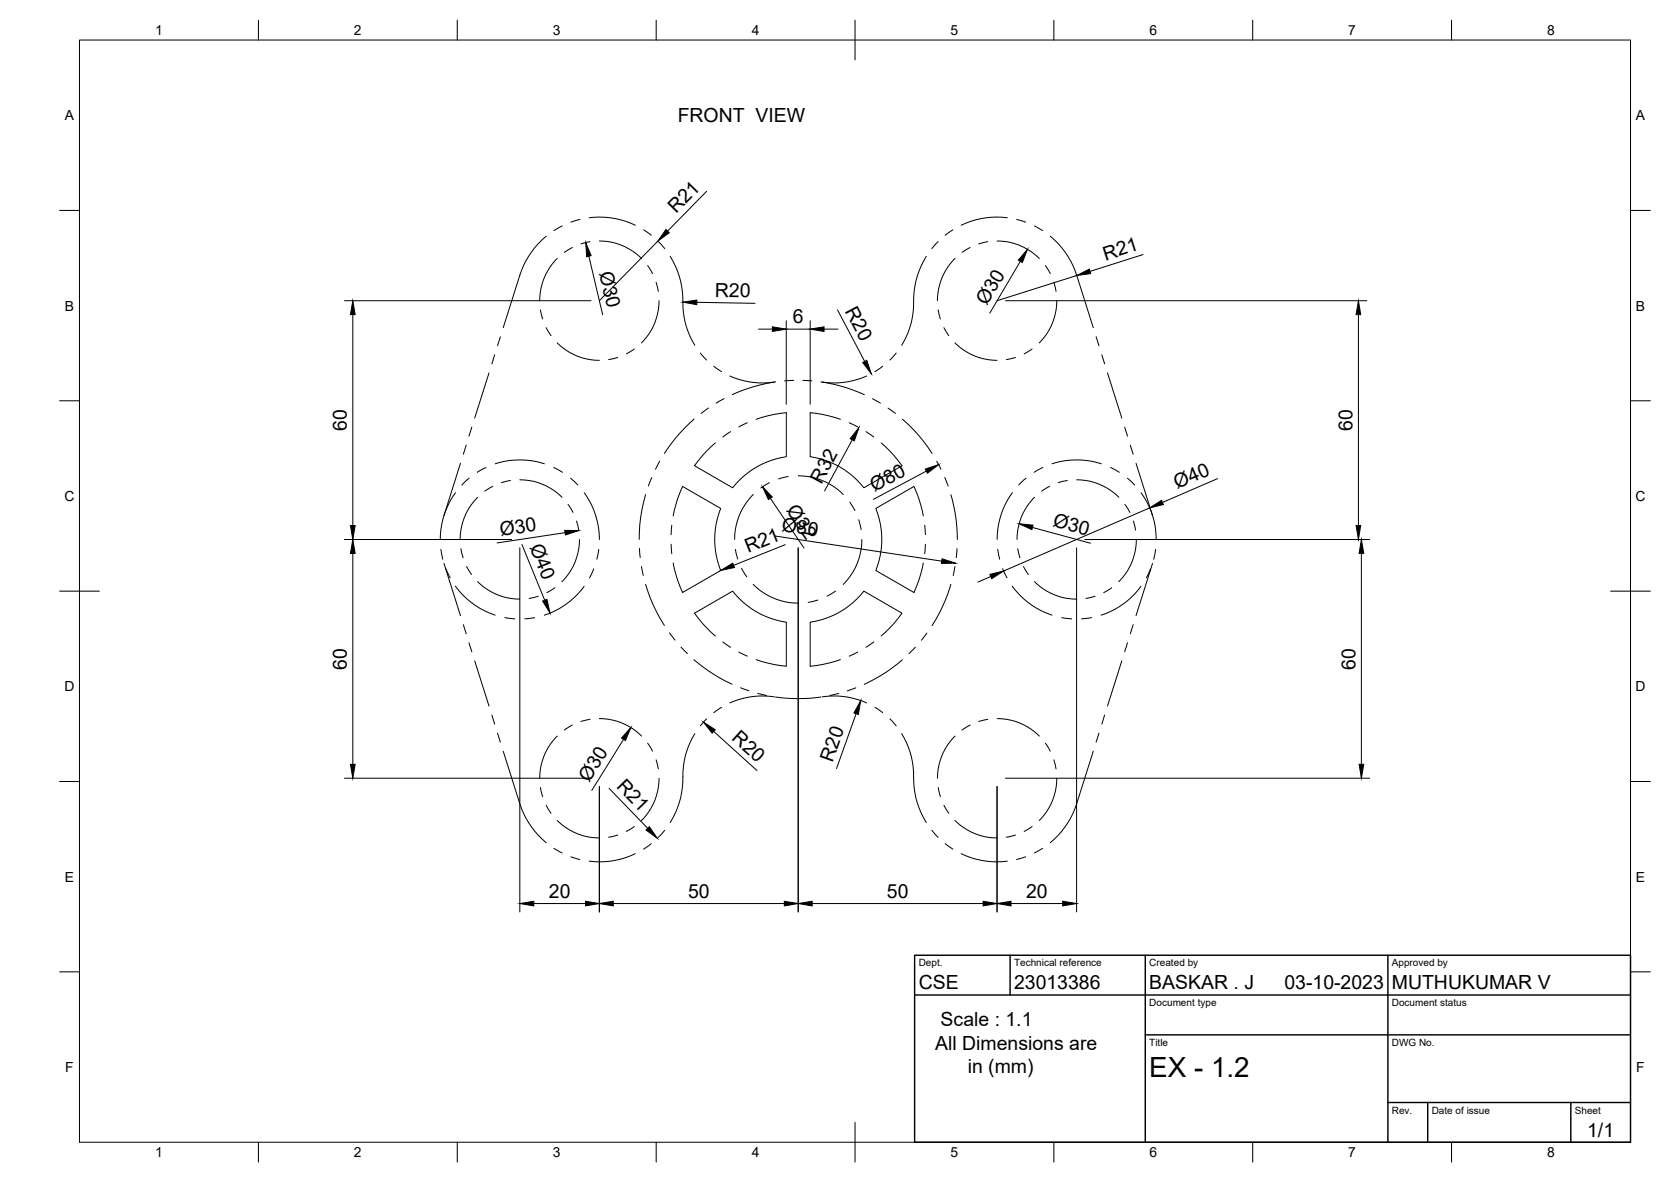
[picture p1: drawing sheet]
<svg xmlns="http://www.w3.org/2000/svg" width="420mm" height="297mm" viewBox="0 0 420 297" stroke-linecap="round" stroke-linejoin="round" font-family="sans-serif">
<!-- layer: Reference -->
<g fill="none" stroke="#000" stroke-width=".25">
<path d="M137.4 59.4a21 21 0 0 0-6.7 9.8l-4.2 13.1M141.4 56.8l-2.1 1.1M145.8 55.1l-2.3 .7M148.1 54.7a20.6 20.6 0 0 1 11.6 1.9M161.8 57.7l2 1.4M239.6 57.7l-1.9 1.4M253.3 54.7a20.6 20.6 0 0 0-11.6 1.9M255.6 55.1l2.3 .7M260.1 56.8l2 1.1M264.1 59.4a21 21 0 0 1 6.6 9.8l4.2 13.1M135.9 77.9l.5 2.3M140.1 64.9a15 15 0 0 0-4.4 10.7"/>
<path d="M143.9 62.2l-2 1.2M148.4 60.7l-2.3 .6M150.7 60.6a14.9 14.9 0 0 1 10.6 4.4M162.8 66.7l1.3 2.1M165 70.9l.5 2.3M165.5 60.7l1.6 1.8M165.7 75.6a14.9 14.9 0 0 1-4.4 10.6M168.5 64.4a21.6 21.6 0 0 1 3.2 12.8 20 20 0 0 0 3 9.6M232.9 64.4a21.6 21.6 0 0 0-3.2 12.8 20 20 0 0 1-3 9.6M235.9 60.7l-1.6 1.8M235.9 77.9l.6 2.3M240.1 64.9a15 15 0 0 0-4.4 10.7"/>
<path d="M243.9 62.2l-2 1.2M248.4 60.7l-2.3 .6M250.7 60.6a14.9 14.9 0 0 1 10.6 4.4M262.8 66.7l1.3 2.1M265 70.9l.5 2.3M265.7 75.6a14.9 14.9 0 0 1-4.4 10.6M123 93.7l-3.6 11.4M124.4 89.2l-.7 2.2M125.8 84.6l-.7 2.3M137.3 82.3l1.3 2.1M140.1 86.2a15 15 0 0 0 10.6 4.4M155.3 89.8l-2.3 .6"/>
<path d="M159.5 87.7l-2 1.2M176.1 88.7l1.6 1.8M179.5 92l1.9 1.4M183.5 94.5a19.9 19.9 0 0 0 11.2 1.5M195 96a40.4 40.4 0 0 0-10.9 3.2M199.6 95.6l-2.3 .1M201.9 95.6l2.2 .1M206.4 96l3 .5 3.5 1 4.4 1.7M217.9 94.5a19.9 19.9 0 0 1-11.2 1.5M222 92l-2 1.4M225.3 88.7l-1.5 1.8M237.3 82.3l1.3 2.1"/>
<path d="M240.1 86.2a14.8 14.8 0 0 0 10.6 4.4M255.3 89.8l-2.3 .6M259.5 87.7l-2 1.2M275.6 84.6l.7 2.3M277.1 89.2l.6 2.2M278.5 93.7l3.6 11.4M115.8 116.4l-4.2 13.1M117.2 111.9l-.7 2.3M118.6 107.3l-.7 2.3M122.2 117.5l-2.2 1.2M124.5 116.6a20.1 20.1 0 0 1 12.4 0M139.2 117.5l2.2 1.2"/>
<path d="M165.9 115.9l-1.1 2M174.5 105.3l-2.2 2.1-2.5 2.8-2.7 3.7M178.1 102.5l-1.8 1.4M182.1 100.2l-2 1.1M183.7 108.5l-2 1.3M187.9 106.2l-2.1 1.1M190.1 105.4l4.4-1.2 3.2-.5v11.1a20.9 20.9 0 0 0-13.5 7.8l-9.6-5.6 2-2.5 3.3-3.2M198.2 119.8l-2.4 .6M200.7 119.6a15.8 15.8 0 0 1 11.3 4.7M211.3 105.4l-4.4-1.2-3.2-.5v11.1a20.9 20.9 0 0 1 13.5 7.8l9.6-5.6-2-2.5-3.2-3.2M213.5 106.2l2.2 1.1M217.7 108.5l2 1.3"/>
<path d="M219.4 100.2l2 1.1M223.3 102.6l1.8 1.3M226.9 105.4a38.7 38.7 0 0 1 7.5 8.5M235.5 115.9l1.1 2M262.2 117.5l-2.2 1.2M264.5 116.6a20.1 20.1 0 0 1 12.4 0M279.3 117.5l2.2 1.2M282.8 107.3l.7 2.3M284.2 111.9l.7 2.3M285.6 116.4l4.2 13.1M110.9 138.1l.4 2.4M114.5 123.8a19.9 19.9 0 0 0-3.8 11.8"/>
<path d="M115.9 137.9l.5 2.3M118 120.2l-1.9 1.7M120.1 125a14.8 14.8 0 0 0-4.4 10.6M123.9 122.2l-2 1.2M128.4 120.8l-2.3 .5M130.7 120.6a14.9 14.9 0 0 1 10.6 4.4M142.8 126.8l1.3 2M143.5 120.2l1.8 1.7M145 130.9l.5 2.3M145.7 135.6a14.9 14.9 0 0 1-4.4 10.6M146.9 123.8a19.8 19.8 0 0 1 3.8 11.8M150.5 138.1l-.4 2.5"/>
<path d="M160.8 137.8l.2 2.3M162.3 124.3l-1.2 5.8-.4 5.5M163.9 120l-.9 2.1M168.7 136.8l.2 2.3M168.9 132l-.2 2.4M169.3 129.7l1.1-4.4 1.2-3.1 9.6 5.6a21 21 0 0 0 0 15.6l-9.6 5.5-1.2-3-1.1-4.4M184.9 138.1l.6 2.4M189.4 124.3a15.8 15.8 0 0 0-4.7 11.3M193.5 121.3l-2.2 1.3M213.7 126.2l1.3 2.1M215.9 130.6l.6 2.5M216.7 135.6a15.7 15.7 0 0 1-4.7 11.3"/>
<path d="M232.2 129.7l-1.2-4.4-1.2-3.1-9.6 5.6a21 21 0 0 1 0 15.6l9.6 5.5 1.2-3 1.2-4.4M232.5 132l.2 2.4M232.7 136.8l-.2 2.3M237.6 120l.8 2.1M239.1 124.3l1.1 4.9 .4 3.6 .1 2.8M240.6 137.9l-.1 2.2M250.9 138.1l.5 2.4M254.6 123.8a19.9 19.9 0 0 0-3.9 11.8M255.9 137.9l.6 2.3M258 120.2l-1.8 1.7M260.1 125a14.8 14.8 0 0 0-4.4 10.6M263.9 122.2l-2 1.2"/>
<path d="M268.4 120.8l-2.3 .5M270.7 120.6a14.9 14.9 0 0 1 10.6 4.4M282.9 126.8l1.2 2M283.5 120.2l1.8 1.7M285 130.9l.5 2.3M285.7 135.6a14.9 14.9 0 0 1-4.4 10.6M286.9 123.8a19.5 19.5 0 0 1 3.8 11.8M290.6 138.1l-.5 2.5M111.6 141.6l4.2 13.1M112.1 142.9l1.1 2.3M114.5 147.3a20 20 0 0 0 10 7.3M116.5 157l.7 2.3"/>
<path d="M117.3 142.4l1.3 2M120.1 146.2a15 15 0 0 0 10.6 4.4M126.9 155.2l2.5 .3M134.4 155.2l-2.4 .3M135.3 149.8l-2.3 .6M139.5 147.7l-2 1.2M146.9 147.3a19.9 19.9 0 0 1-10 7.3M149.3 142.9l-1.1 2.3M161.3 142.4l.4 2.2M162.3 146.8l1.8 4.8 2.9 5.6M168.3 159.1l1.4 1.8M179.9 159.8l-3.3-3.2-2-2.5 9.6-5.5a20.9 20.9 0 0 0 13.5 7.8v11l-3.2-.4-4.4-1.2"/>
<path d="M186.5 142.8l1.3 2.2M189.4 146.9a16 16 0 0 0 11.3 4.7M205.6 150.8l-2.4 .6M210.1 148.5l-2.1 1.3M221.6 159.8l3.2-3.2 2-2.5-9.6-5.5a20.9 20.9 0 0 1-13.5 7.8v11l3.2-.4 4.4-1.2M233.1 159.1l-1.4 1.8M239.1 146.8l-2.1 5.6-2.6 4.8M240.1 142.4l-.4 2.2M252.1 142.9l1.1 2.3M254.5 147.3a20 20 0 0 0 10 7.3M257.3 142.4l1.3 2M260.1 146.2a14.8 14.8 0 0 0 10.6 4.4"/>
<path d="M267 155.2l2.5 .3M274.4 155.2l-2.5 .3M275.3 149.8l-2.3 .6M279.5 147.7l-2 1.2M284.9 157l-.7 2.3M286.9 147.3a19.9 19.9 0 0 1-10 7.3M289.3 142.9l-1.1 2.3M289.8 141.6l-4.2 13.1M117.9 161.5l.7 2.3M119.4 166.1l3.6 11.3M123.7 179.7l.7 2.3M171.2 162.6l1.6 1.6"/>
<path d="M174.5 165.8l4.9 3.6 4.7 2.5M181.4 177.7l-1.9 1.4M181.7 161.3l2 1.4M185.8 163.9l2.1 1M186.2 172.8l2.1 .8M190.5 174.3l2.2 .5M194.7 175.1a20.1 20.1 0 0 0-11.2 1.5M195 175.2l5.3 .4 3.6-.1 2.5-.3M206.7 175.1a20.1 20.1 0 0 1 11.2 1.5M210.9 174.3l-2.3 .5M215.2 172.9l-2.1 .7M215.7 163.9l-2.2 1"/>
<path d="M219.7 161.3l-2 1.4M220 177.7l2 1.4M226.9 165.8l-4.1 3.1-5.5 3.1M230.2 162.6l-1.6 1.7M277.7 179.7l-.6 2.3M282.1 166.1l-3.6 11.3M283.5 161.5l-.7 2.3M125.1 184.2l.7 2.3M126.5 188.8l4.2 13.1a21 21 0 0 0 6.7 9.9M135.9 197.9l.5 2.3M140.1 185a14.8 14.8 0 0 0-4.4 10.6M143.9 182.2l-2 1.3"/>
<path d="M148.4 180.8l-2.3 .5M150.7 180.6a14.9 14.9 0 0 1 10.6 4.4M162.8 186.8l1.3 2M165 191l.5 2.2M165.7 195.6a14.9 14.9 0 0 1-4.4 10.6M174.7 184.4a20.7 20.7 0 0 0-3 12.2 20.8 20.8 0 0 1-3.2 10.1M177.7 180.7l-1.6 1.7M223.8 180.7l1.5 1.7M226.7 184.4a20.7 20.7 0 0 1 3 12.2 20.8 20.8 0 0 0 3.2 10.1M235.9 197.9l.6 2.3M240.1 185a14.8 14.8 0 0 0-4.4 10.6M243.9 182.2l-2 1.3"/>
<path d="M248.4 180.8l-2.3 .5M250.7 180.6a14.9 14.9 0 0 1 10.6 4.4M262.8 186.8l1.3 2M265 191l.5 2.2M265.7 195.6a14.9 14.9 0 0 1-4.4 10.6M274.9 188.8l-4.2 13.1a21 21 0 0 1-6.6 9.9M276.3 184.2l-.7 2.3M137.3 202.4l1.3 2M139.3 213.2l2 1.2M140.1 206.2a15 15 0 0 0 10.6 4.4M143.5 215.3l2.3 .7M155.3 209.9l-2.3 .5"/>
<path d="M159.5 207.7l-2 1.2M159.7 214.5a20.6 20.6 0 0 1-11.6 1.9M163.8 212l-2 1.4M167.1 208.7l-1.6 1.7M234.3 208.6l1.6 1.8M237.3 202.4l1.3 2M237.7 212l1.9 1.4M240.1 206.2a14.8 14.8 0 0 0 10.6 4.4M241.7 214.5a20.6 20.6 0 0 0 11.6 1.9M255.3 209.9l-2.3 .5M257.9 215.3l-2.3 .7M259.5 207.7l-2 1.2"/>
<path d="M262.1 213.2l-2 1.2"/>
</g>
<!-- layer: BORDER -->
<g fill="none" stroke="#000" stroke-width=".25">
<path d="M20 10.1h390v276.9h-390zM65 5.1v5M115 5.1v5M165 5.1v5M215 5.1v10M265 5.1v5M315 5.1v5M365 5.1v5M15 52.9h5M410 52.9h5M15 100.7h5M410 100.7h5"/>
<path d="M15 148.6h10M405 148.6h10M15 196.4h5M410 196.4h5M15 244.2h5M410 244.2h5M65 287v5M115 287v5M165 287v5M215 282.1v9.9M265 287v5M315 287v5"/>
<path d="M365 287v5"/>
</g>
<!-- layer: TITLEBLOCK -->
<path d="M230 240.1h180v46.9h-180zM230 250h180M254 240.1v9.9M288 240.1v46.9M349 240.1v46.9M288 260.1h122M349 277.1h61M359 277.1v9.9M395 277.1v9.9" fill="none" stroke="#000" stroke-width=".36"/>
<!-- layer: FD_Dimensions -->
<g fill="none" stroke="#000" stroke-width=".25">
<path d="M177.7 48.1l-9.8 10M86.6 75.6h62M88.7 79.1v53M148.1 64.4l3.4 14.7M165.4 60.6l-14.7 15M175.2 76l14.6 .2M210.6 77.9l6.8 12.9M252.8 75.6h90.9M256.6 65.7l-7.7 13M270.7 69.2l-20 6.4M287.4 64l-13.3 4.2M341.6 79.1v53"/>
<path d="M190.7 82.7h3.5M197.7 80.6v21M197.7 82.7h6M203.7 80.6v21M207.2 82.7h3.5M214.3 110.5l-7 12.9M232.9 118.4l-13.3 7.1M86.6 135.6h42M88.7 139.1v53M130.7 137.7v91.5M131.2 136.8l5.8 14M142.1 133.9l-17.1 2.5"/>
<path d="M193.7 125.2l8.5 12.5M195 134.7l41.8 6.3M197.4 136.9l-12.9 5.2M200.7 137.7v91.5M259.6 132.6l14.6 3.9M270.7 137.7v91.5M272.8 135.6h71.6M289.1 127.6l-36.8 15.9M306.2 120.3l-13.9 6M342.3 139.1v53M249.1 144.9l-3.2 1.4M215.3 179.4l-5 13.8"/>
<path d="M86.6 195.6h62M150.7 197.7v31.5M153.1 198.1l9.8 10.1M156.8 185.8l-8 12.8M179.5 183.8l10.8 9.8M250.7 197.7v31.5M252.8 195.6h91.6M134.2 227.1h13M154.2 227.1h43M204.2 227.1h43M254.2 227.1h13"/>
</g>
<g fill="#000" stroke="#000" stroke-width=".25">
<path d="M167.4 57.7l.9 .8-2.9 2.1zM88.7 75.6l.6 3.5h-1.2zM147.3 61l1.3 3.2-1.1 .3zM171.7 75.9l3.5-.5v1.2zM258.3 62.7l-1.2 3.3-1-.6zM270.7 69.2l3.2-1.6 .3 1.2zM341.6 75.6l.5 3.5h-1.1zM194.2 82.1l3.5 .6-3.5 .6zM203.7 82.7l3.5-.6v1.2zM216.9 91.1l1.1-.5 1.1 3.3zM216 107.4l-1.2 3.4-1-.6zM232.6 117.9l3.4-1.1-2.8 2.1z"/>
<path d="M88.1 132.1h1.2l-.6 3.5zM88.7 135.6l.6 3.5h-1.2zM142 133.3h3.5l-3.3 1.1zM191.7 122.3l2.5 2.6-1 .6zM256.2 131.6l3.6 .4-.3 1.1zM289.1 127.6l3-1.9 .4 1.1zM341 132.1h1.1l-.5 3.5zM342.3 135.6l.6 3.5h-1.2zM136.4 151.1l1.1-.5 .8 3.5zM181.2 143.4l3-1.9 .5 1.1zM236.9 140.4l3.4 1.1-3.6 .1zM248.9 144.3l3.4-.8-2.9 1.9z"/>
<path d="M216.4 176.1l-.6 3.4-1.1-.3zM88.1 192.1h1.2l-.6 3.5zM158.6 182.8l-1.3 3.3-1-.6zM176.9 181.5l3 1.9-.8 .8zM341.7 192.1h1.2l-.6 3.5zM162.4 208.6l.9-.8 2 2.9zM130.7 227.1l3.5-.6v1.2zM147.2 226.5l3.5 .6-3.5 .6zM150.7 227.1l3.5-.6v1.2zM197.2 226.5l3.5 .6-3.5 .6zM200.7 227.1l3.5-.6v1.2zM247.2 226.5l3.5 .6-3.5 .6z"/>
<path d="M250.7 227.1l3.5-.6v1.2zM267.2 226.5l3.5 .6-3.5 .6z"/>
</g>
<text font-size="7" x="289" y="270.6">EX - 1.2</text>
<g font-size="4.9">
<text x="170.4" y="30.6">FRONT VIEW</text>
<text x="170" y="53.9" transform="rotate(-45 170 53.9)">R21</text>
<text x="278" y="65.5" transform="rotate(-18 278 65.5)">R21</text>
<text x="150.6" y="68.6" transform="rotate(77 150.6 68.6)">Ø30</text>
<text x="179.7" y="74.6" transform="rotate(1 179.7 74.6)">R20</text>
<text x="248.2" y="76.9" transform="rotate(-59 248.2 76.9)">Ø30</text>
<text x="199.4" y="81.3">6</text>
<text x="212.3" y="78.1" transform="rotate(62 212.3 78.1)">R20</text>
<text x="87.2" y="108.3" transform="rotate(-90 87.2 108.3)">60</text>
<text x="340.1" y="108.3" transform="rotate(-90 340.1 108.3)">60</text>
<text x="206.5" y="121.8" transform="rotate(-62 206.5 121.8)">R32</text>
<text x="219.9" y="123.6" transform="rotate(-28 219.9 123.6)">Ø80</text>
<text x="296" y="123" transform="rotate(-23 296 123)">Ø40</text>
<text x="197.6" y="128.3" transform="rotate(56 197.6 128.3)">Ø32</text>
<text x="125.9" y="134.7" transform="rotate(-9 125.9 134.7)">Ø30</text>
<text x="133.1" y="137.4" transform="rotate(68 133.1 137.4)">Ø40</text>
<text x="196.4" y="133.4" transform="rotate(9 196.4 133.4)">Ø80</text>
<text x="264.5" y="132.3" transform="rotate(15 264.5 132.3)">Ø30</text>
<text x="188.1" y="139.1" transform="rotate(-22 188.1 139.1)">R21</text>
<text x="87.2" y="168.3" transform="rotate(-90 87.2 168.3)">60</text>
<text x="340.8" y="168.3" transform="rotate(-90 340.8 168.3)">60</text>
<text x="183.8" y="185.8" transform="rotate(42 183.8 185.8)">R20</text>
<text x="209.3" y="191.7" transform="rotate(-70 209.3 191.7)">R20</text>
<text x="148.1" y="196.8" transform="rotate(-58 148.1 196.8)">Ø30</text>
<text x="154.9" y="197.9" transform="rotate(46 154.9 197.9)">R21</text>
<text x="138" y="225.6">20</text>
<text x="173" y="225.6">50</text>
<text x="223" y="225.6">50</text>
<text x="258" y="225.6">20</text>
<text x="231" y="248.5">CSE</text>
<text x="255" y="248.5">23013386</text>
<text x="289" y="248.5">BASKAR . J</text>
<text x="323" y="248.5">03-10-2023</text>
<text x="350" y="248.5">MUTHUKUMAR V</text>
<text x="236.5" y="257.9">Scale : 1.1</text>
<text x="235.2" y="263.8">All Dimensions are</text>
<text x="243.3" y="269.7">in (mm)</text>
<text x="399.1" y="285.7">1/1</text>
</g>
<g font-size="3.5">
<text x="39" y="8.8">1</text>
<text x="89" y="8.8">2</text>
<text x="139" y="8.8">3</text>
<text x="189" y="8.8">4</text>
<text x="239" y="8.8">5</text>
<text x="289" y="8.8">6</text>
<text x="339" y="8.8">7</text>
<text x="389" y="8.8">8</text>
<text x="16.3" y="30.2">A</text>
<text x="411.3" y="30.2">A</text>
<text x="16.3" y="78">B</text>
<text x="411.3" y="78">B</text>
<text x="16.2" y="125.9">C</text>
<text x="411.2" y="125.9">C</text>
<text x="16.2" y="173.7">D</text>
<text x="411.2" y="173.7">D</text>
<text x="16.3" y="221.6">E</text>
<text x="411.3" y="221.6">E</text>
<text x="16.4" y="269.4">F</text>
<text x="411.4" y="269.4">F</text>
<text x="39" y="290.8">1</text>
<text x="89" y="290.8">2</text>
<text x="139" y="290.8">3</text>
<text x="189" y="290.8">4</text>
<text x="239" y="290.8">5</text>
<text x="289" y="290.8">6</text>
<text x="339" y="290.8">7</text>
<text x="389" y="290.8">8</text>
</g>
<g font-size="2.5">
<text x="231" y="242.9">Dept.</text>
<text x="255" y="242.9">Technical reference</text>
<text x="289" y="242.9">Created by</text>
<text x="350" y="242.9">Approved by</text>
<text x="289" y="252.8">Document type</text>
<text x="350" y="252.8">Document status</text>
<text x="289" y="262.9">Title</text>
<text x="350" y="262.9">DWG No.</text>
<text x="350" y="279.9">Rev.</text>
<text x="360" y="279.9">Date of issue</text>
<text x="396" y="279.9">Sheet</text>
</g>
</svg>
